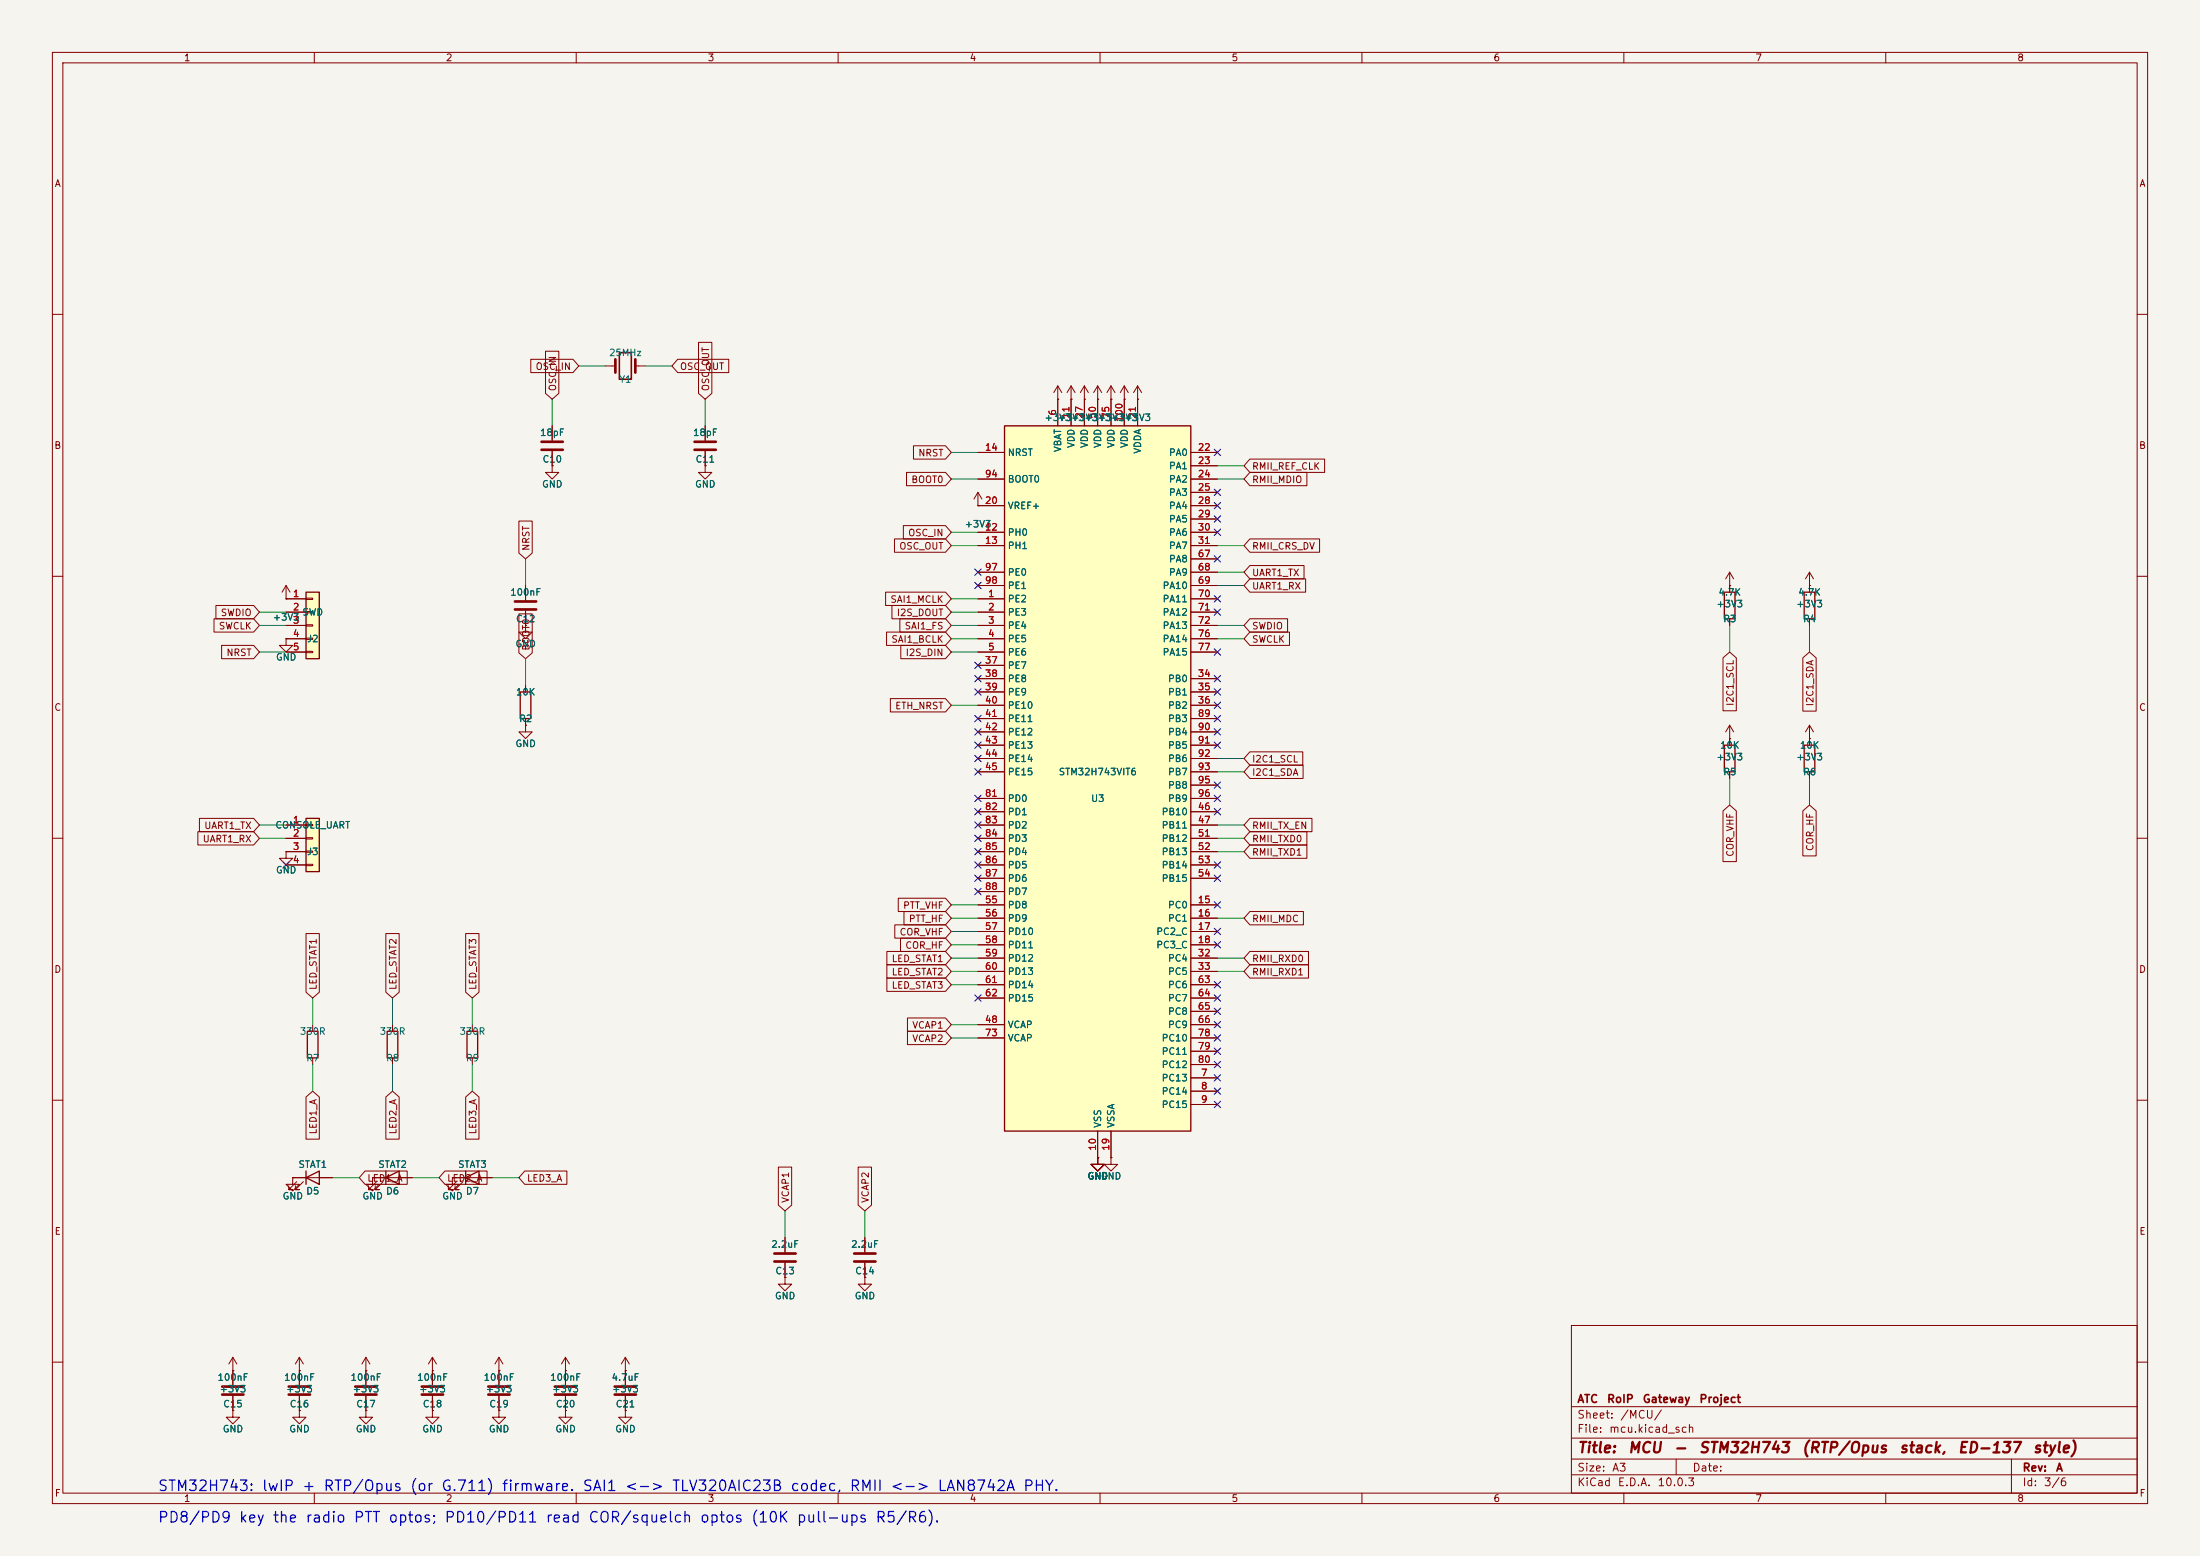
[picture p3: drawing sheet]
<svg xmlns="http://www.w3.org/2000/svg" width="420mm" height="297mm" viewBox="0 0 420 297" stroke-linecap="round" stroke-linejoin="round" font-family="sans-serif">
<path d="M0 0h420v297h-420z" fill="#f5f4ef" stroke="#f5f4ef" stroke-width=".19"/>
<g fill="none" stroke="#840000" stroke-width=".19">
<path d="M10 10h400v277h-400zM12 12h396v273h-396zM60 10v2M110 10v2M160 10v2M210 10v2M260 10v2M310 10v2M360 10v2M10 60h2M408 60h2M10 110h2"/>
<path d="M408 110h2M10 160h2M408 160h2M74.9 195.6v1.3M10 210h2M74.9 201.9v1.3M408 210h2M209.5 221v1.2h1.3l-1.3 1.3-1.2-1.3h1.2M209.5 221h.1M300 253h108v32h-108zM10 260h2M300 278.5h108"/>
<path d="M300 274.5h108M300 268.5h108M320 278.5v3M384 278.5v6.5M408 260h2M60 285v2M110 285v2M160 285v2M210 285v2M260 285v2M300 281.5h108M310 285v2"/>
<path d="M360 285v2"/>
</g>
<path d="M73.9 196.9h2v5h-2z" fill="none" stroke="#840000" stroke-width=".25"/>
<path d="M58.4 156.2h2.6v10.2h-2.6z" fill="#ffffc2"/>
<path d="M329.2 113h2v5.1h-2zM344.4 113h2.1v5.1h-2.1zM99.3 132.1h2v5.1h-2zM58.4 156.2h2.6v10.2h-2.6zM58.7 196.9h2v5h-2zM89.2 196.9h2v5h-2z" fill="none" stroke="#840000" stroke-width=".25"/>
<g fill="none" stroke="#840000" stroke-width=".19">
<path d="M207 76.2h.1M207 73.7l-.8 1.2M207 73.7l.8 1.2M207 73.7v2.5M209.5 76.2h.1M209.5 73.7l-.7 1.2M209.5 73.7l.8 1.2M209.5 73.7v2.5M212.1 76.2h.1M212.1 73.7l-.8 1.2M212.1 73.7l.8 1.2M212.1 73.7v2.5"/>
<path d="M217.2 76.2h.1M217.2 73.7l-.8 1.2M217.2 73.7l.7 1.2M217.2 73.7v2.5M186.7 96.5h.1M186.7 94l-.8 1.3M186.7 94l.8 1.3M186.7 94v2.5M330.2 111.8h.1M330.2 109.2v3.8M330.2 118.1v1.3M330.2 109.2l-.8 1.3"/>
<path d="M330.2 109.2l.8 1.3M345.4 111.8h.1M345.4 109.2v3.8M345.4 118.1v1.3M345.4 109.2l-.7 1.3M345.4 109.2l.8 1.3M100.3 130.8v1.3M100.3 137.2v1.2M54.6 157.5h3.8M58.4 157.4h1.3v.2h-1.3zM58.4 159.9h1.3v.2h-1.3zM54.6 162.6v1.2h1.3l-1.3 1.3-1.3-1.3h1.3"/>
<path d="M54.6 162.6h.1M54.6 160h3.8M54.6 162.6h3.8M54.6 165.1h3.8M58.4 162.4h1.3v.3h-1.3zM58.4 165h1.3v.2h-1.3zM59.7 195.6v1.3M90.2 195.6v1.3M59.7 201.9v1.3M90.2 201.9v1.3M212.1 221v1.2h1.3l-1.3 1.3-1.3-1.3h1.3M212.1 221h.1"/>
<path d="M69.8 259.1l-.7 1.2M69.8 259.1l.8 1.2M69.8 259.1v2.5M69.8 261.6h.1M107.9 269.2v1.3h1.3l-1.3 1.3-1.2-1.3h1.2M107.9 269.2h.1"/>
</g>
<path d="M191.8 81.3h35.5v134.6h-35.5z" fill="#ffffc2"/>
<path d="M191.8 81.3h35.5v134.6h-35.5zM329.2 142.2h2v5.1h-2z" fill="none" stroke="#840000" stroke-width=".25"/>
<g fill="none" stroke="#840000" stroke-width=".19">
<path d="M115.6 69.9h1.9M121.3 69.9h1.9M201.9 76.2h.1M201.9 73.7v7.6M201.9 73.7l-.7 1.2M201.9 73.7l.8 1.2M204.5 76.2h.1M204.5 73.7v7.6M204.5 73.7l-.8 1.2M204.5 73.7l.7 1.2M207 76.2v5.1M209.5 76.2v5.1"/>
<path d="M212.1 76.2v5.1M214.6 76.2h.1M214.6 73.7v7.6M214.6 73.7l-.7 1.2M214.6 73.7l.8 1.2M217.2 76.2v5.1M105.4 88.9v1.3h1.3l-1.3 1.2-1.3-1.2h1.3M105.4 88.9h.1M105.4 81.3v2.8M105.4 86.1v2.8M134.6 88.9v1.3h1.3l-1.3 1.2-1.3-1.2h1.3M134.6 88.9h.1"/>
<path d="M134.6 81.3v2.8M134.6 86.1v2.8M186.7 86.4h5.1M186.7 96.5h5.1M186.7 91.4h5.1M227.3 86.4h5.1M227.3 96.5h5.1M227.3 88.9h5.1M227.3 91.4h5.1M227.3 94h5.1M227.3 99.1h5.1M54.6 114.3h.1"/>
<path d="M54.6 111.8l-.8 1.2M54.6 111.8l.8 1.2M54.6 111.8v2.5M100.3 119.4v1.3h1.3l-1.3 1.2-1.2-1.2h1.2M100.3 119.4h.1M100.3 111.8v2.8M100.3 116.6v2.8M186.7 114.3h5.1M186.7 116.8h5.1M186.7 119.4h5.1M186.7 101.6h5.1M186.7 104.1h5.1"/>
<path d="M186.7 109.2h5.1M186.7 111.8h5.1M227.3 114.3h5.1M227.3 116.8h5.1M227.3 119.4h5.1M227.3 101.6h5.1M227.3 104.1h5.1M227.3 106.7h5.1M227.3 109.2h5.1M227.3 111.8h5.1M54.6 121.9v1.3h1.3l-1.3 1.3-1.3-1.3h1.3M54.6 121.9h.1"/>
<path d="M100.3 138.4v1.3h1.3l-1.3 1.3-1.2-1.3h1.2M100.3 138.4h.1M186.7 121.9h5.1M186.7 124.5h5.1M186.7 129.5h5.1M186.7 132.1h5.1M186.7 134.6h5.1M186.7 127h5.1M186.7 137.2h5.1M186.7 139.7h5.1M227.3 121.9h5.1M227.3 124.5h5.1"/>
<path d="M227.3 129.5h5.1M227.3 132.1h5.1M227.3 134.6h5.1M227.3 137.2h5.1M227.3 139.7h5.1M330.2 138.4l-.8 1.3M330.2 138.4l.8 1.3M330.2 138.4v3.8M186.7 142.2h5.1M186.7 144.8h5.1M186.7 147.3h5.1M186.7 154.9h5.1"/>
<path d="M186.7 157.5h5.1M186.7 152.4h5.1M227.3 142.2h5.1M227.3 144.8h5.1M227.3 147.3h5.1M227.3 154.9h5.1M227.3 157.5h5.1M227.3 152.4h5.1M227.3 149.9h5.1M330.2 141h.1M330.2 147.3v1.3M186.7 172.7h5.1"/>
<path d="M186.7 175.3h5.1M186.7 177.8h5.1M186.7 160h5.1M186.7 162.6h5.1M186.7 165.1h5.1M186.7 167.6h5.1M186.7 170.2h5.1M227.3 172.7h5.1M227.3 175.3h5.1M227.3 177.8h5.1M227.3 160h5.1M227.3 162.6h5.1"/>
<path d="M227.3 165.1h5.1M227.3 167.6h5.1M186.7 180.3h5.1M186.7 182.9h5.1M186.7 185.4h5.1M186.7 195.6h5.1M186.7 188h5.1M186.7 190.5h5.1M186.7 198.1h5.1M227.3 180.3h5.1M227.3 182.9h5.1M227.3 185.4h5.1"/>
<path d="M227.3 195.6h5.1M227.3 188h5.1M227.3 190.5h5.1M227.3 193h5.1M227.3 198.1h5.1M209.5 215.9v5.1M212.1 215.9v5.1M227.3 205.7h5.1M227.3 208.3h5.1M227.3 210.8h5.1M227.3 200.7h5.1M227.3 203.2h5.1"/>
</g>
<path d="M117.5 68.6v2.5M121.3 68.6v2.5M103.4 84.3h4M103.4 85.9h4M132.6 84.3h4.1M132.6 85.9h4.1M98.3 114.8h4.1M98.3 116.3h4.1" fill="none" stroke="#840000" stroke-width=".51"/>
<path d="M118.2 67.3h2.3v5.1h-2.3z" fill="none" stroke="#840000" stroke-width=".3"/>
<path d="M58.4 113h2.6v12.7h-2.6z" fill="#ffffc2"/>
<path d="M58.4 113h2.6v12.7h-2.6zM344.4 142.2h2.1v5.1h-2.1zM58.4 224.8l2.6-1.3v2.6zM58.4 223.5v2.6M73.7 224.8l2.5-1.3v2.6zM73.7 223.5v2.6M88.9 224.8l2.5-1.3v2.6zM88.9 223.5v2.6" fill="none" stroke="#840000" stroke-width=".25"/>
<g fill="none" stroke="#840000" stroke-width=".19">
<path d="M101.3 68.6h8.1l1.1 1.3-1.1 1.2h-8.1zM104.1 67h2.6v8.1l-1.3 1.1-1.3-1.1zM129.4 68.6h9.7v2.5h-9.7l-1.1-1.2zM133.3 65.3h2.6v9.8l-1.3 1.1-1.3-1.1zM201.9 76.2h.1M201.9 76.2v5.1M204.5 76.2h.1M204.5 76.2v5.1M207 76.2h.1M207 76.2v5.1M209.5 76.2h.1M209.5 76.2v5.1"/>
<path d="M212.1 76.2h.1M212.1 76.2v5.1M214.6 76.2h.1M214.6 76.2v5.1M217.2 76.2h.1M217.2 76.2v5.1M99.1 99.5h2.5v6.1l-1.3 1.1-1.2-1.1zM105.4 88.9h.1M105.4 81.3v2.8M105.4 86.1v2.8M134.6 88.9h.1M134.6 81.3v2.8"/>
<path d="M134.6 86.1v2.8M173.1 90.2h7.4l1.1 1.2-1.1 1.3h-7.4zM174.4 85.1h6.1l1.1 1.3-1.1 1.2h-6.1zM186.7 96.5h.1M186.7 86.4h5.1M186.7 96.5h5.1M186.7 91.4h5.1M227.3 86.4h5.1M227.3 96.5h5.1M227.3 88.9h5.1M227.3 91.4h5.1M227.3 94h5.1"/>
<path d="M227.3 99.1h5.1M238.6 87.6h14.3v2.6h-14.3l-1.1-1.3zM238.6 90.2h10.9v2.5h-10.9l-1.1-1.3zM40.9 118.1h7.5l1.1 1.3-1.1 1.3h-7.5zM41.2 115.6h7.2l1.1 1.2-1.1 1.3h-7.2zM54.6 114.3h.1M54.6 114.3h3.8M54.6 116.8h3.8M54.6 119.4h3.8M58.4 114.2h1.3v.2h-1.3zM58.4 116.7h1.3v.3h-1.3zM58.4 119.3h1.3v.2h-1.3z"/>
<path d="M99.1 117.2h2.5v7.4l-1.3 1.1-1.2-1.1zM100.3 119.4h.1M100.3 111.8v2.8M100.3 116.6v2.8M169.1 113h11.4l1.1 1.3-1.1 1.3h-11.4zM170.3 115.6h10.2l1.1 1.2-1.1 1.3h-10.2zM170.8 102.9h9.7l1.1 1.2-1.1 1.3h-9.7zM171.8 118.1h8.7l1.1 1.3-1.1 1.3h-8.7zM172.5 100.3h8l1.1 1.3-1.1 1.3h-8zM186.7 114.3h5.1M186.7 116.8h5.1M186.7 119.4h5.1"/>
<path d="M186.7 101.6h5.1M186.7 104.1h5.1M186.7 109.2h5.1M186.7 111.8h5.1M227.3 114.3h5.1M227.3 116.8h5.1M227.3 119.4h5.1M227.3 101.6h5.1M227.3 104.1h5.1M227.3 106.7h5.1M227.3 109.2h5.1M227.3 111.8h5.1"/>
<path d="M238.6 102.9h13.3v2.5h-13.3l-1.1-1.3zM238.6 107.9h10.3v2.6h-10.3l-1.1-1.3zM238.6 110.5h10.6v2.5h-10.6l-1.1-1.2zM238.6 118.1h7.2v2.6h-7.2l-1.1-1.3zM330.2 111.8h.1M330.2 111.8v1.2M330.2 118.1v1.3M345.4 111.8h.1M345.4 111.8v1.2M345.4 118.1v1.3M42.3 123.2h6.1l1.1 1.3-1.1 1.2h-6.1zM54.6 121.9h.1"/>
<path d="M54.6 121.9h3.8M54.6 124.5h3.8M58.4 121.8h1.3v.2h-1.3zM58.4 124.3h1.3v.3h-1.3zM100.3 138.4h.1M100.3 130.8v1.3M100.3 137.2v1.2M169.2 120.6h11.3l1.1 1.3-1.1 1.3h-11.3zM170 133.3h10.5l1.1 1.3-1.1 1.3h-10.5zM172 123.2h8.5l1.1 1.3-1.1 1.2h-8.5zM186.7 121.9h5.1M186.7 124.5h5.1"/>
<path d="M186.7 129.5h5.1M186.7 132.1h5.1M186.7 134.6h5.1M186.7 127h5.1M186.7 137.2h5.1M186.7 139.7h5.1M227.3 121.9h5.1M227.3 124.5h5.1M227.3 129.5h5.1M227.3 132.1h5.1M227.3 134.6h5.1M227.3 137.2h5.1"/>
<path d="M227.3 139.7h5.1M238.6 120.6h7.6v2.6h-7.6l-1.1-1.3zM328.9 125.6l1.3-1.1 1.3 1.1v10.1h-2.6zM344.2 125.6l1.2-1.1 1.3 1.1v10.1h-2.5zM345.4 138.4l-.7 1.3M345.4 138.4l.8 1.3M345.4 138.4v3.8M37.8 158.7h10.6l1.1 1.3-1.1 1.3h-10.6zM38.1 156.2h10.3l1.1 1.3-1.1 1.3h-10.3zM54.6 157.5h3.8M186.7 142.2h5.1M186.7 144.8h5.1"/>
<path d="M186.7 147.3h5.1M186.7 154.9h5.1M186.7 157.5h5.1M186.7 152.4h5.1M227.3 142.2h5.1M227.3 144.8h5.1M227.3 147.3h5.1M227.3 154.9h5.1M227.3 157.5h5.1M227.3 152.4h5.1M227.3 149.9h5.1M238.6 143.5h10.1v2.6h-10.1l-1.1-1.3z"/>
<path d="M238.6 158.7h10.9v2.6h-10.9l-1.1-1.3zM238.6 156.2h11.9v2.6h-11.9l-1.1-1.3zM238.6 146h10.2v2.6h-10.2l-1.1-1.3zM328.9 154.8l1.3-1.1 1.3 1.1v9.7h-2.6zM330.2 141h.1M330.2 141v1.2M330.2 147.3v1.3M344.2 154.8l1.2-1.1 1.3 1.1v8.6h-2.5zM345.4 141h.1M345.4 147.3v1.3M54.6 162.6h.1M54.6 160h3.8"/>
<path d="M54.6 162.6h3.8M54.6 165.1h3.8M58.4 178.2h2.6v11.2l-1.3 1.1-1.3-1.1zM73.7 178.2h2.5v11.2l-1.3 1.1-1.2-1.1zM88.9 178.2h2.5v11.2l-1.2 1.1-1.3-1.1zM170.8 176.5h9.7l1.1 1.3-1.1 1.3h-9.7zM171.5 171.4h9l1.1 1.3-1.1 1.3h-9zM171.9 179.1h8.6l1.1 1.2-1.1 1.3h-8.6zM172.6 174h7.9l1.1 1.3-1.1 1.2h-7.9zM186.7 172.7h5.1M186.7 175.3h5.1M186.7 177.8h5.1"/>
<path d="M186.7 160h5.1M186.7 162.6h5.1M186.7 165.1h5.1M186.7 167.6h5.1M186.7 170.2h5.1M227.3 172.7h5.1M227.3 175.3h5.1M227.3 177.8h5.1M227.3 160h5.1M227.3 162.6h5.1M227.3 165.1h5.1M227.3 167.6h5.1"/>
<path d="M238.6 161.3h10.9v2.5h-10.9l-1.1-1.2zM238.6 174h10.2v2.5h-10.2l-1.1-1.2zM169.3 184.1h11.2l1.1 1.3-1.1 1.3h-11.2zM169.3 186.7h11.2l1.1 1.3-1.1 1.2h-11.2zM169.3 181.6h11.2l1.1 1.3-1.1 1.3h-11.2zM173.2 194.3h7.3l1.1 1.3-1.1 1.3h-7.3zM173.2 196.8h7.3l1.1 1.3-1.1 1.3h-7.3zM186.7 180.3h5.1M186.7 182.9h5.1M186.7 185.4h5.1M186.7 195.6h5.1M186.7 188h5.1"/>
<path d="M186.7 190.5h5.1M186.7 198.1h5.1M227.3 180.3h5.1M227.3 182.9h5.1M227.3 185.4h5.1M227.3 195.6h5.1M227.3 188h5.1M227.3 190.5h5.1M227.3 193h5.1M227.3 198.1h5.1M238.6 184.1h11.2v2.6h-11.2l-1.1-1.3zM238.6 181.6h11.2v2.6h-11.2l-1.1-1.3z"/>
<path d="M58.4 209.4l1.3-1.1 1.3 1.1v8h-2.6zM73.7 209.4l1.2-1.1 1.3 1.1v8h-2.5zM88.9 209.4l1.3-1.1 1.2 1.1v8h-2.5zM209.5 215.9v5.1M212.1 215.9v5.1M227.3 205.7h5.1M227.3 208.3h5.1M227.3 210.8h5.1M227.3 200.7h5.1M227.3 203.2h5.1M55.9 224.8v1.3h1.2l-1.2 1.2-1.3-1.2h1.3M55.9 224.8h.1"/>
<path d="M55.9 224.8h7.6M56.6 225.6l-1.5 1.5h.8h-.8v-.8M57.9 225.6l-1.5 1.5h.7h-.7v-.8M69.7 223.5h8v2.6h-8l-1.1-1.3zM71.1 224.8v1.3h1.3l-1.3 1.2-1.3-1.2h1.3M71.1 224.8h.1M71.1 224.8h7.6M71.9 225.6l-1.5 1.5h.7h-.7v-.8M73.2 225.6l-1.6 1.5h.8h-.8v-.8M84.9 223.5h8.1v2.6h-8.1l-1.1-1.3zM86.4 224.8v1.3h1.2l-1.2 1.2-1.3-1.2h1.3M86.4 224.8h.1"/>
<path d="M86.4 224.8h7.6M87.1 225.6l-1.5 1.5h.8h-.8v-.8M88.4 225.6l-1.5 1.5h.7h-.7v-.8M100.2 223.5h8v2.6h-8l-1.1-1.3zM148.6 222.8h2.5v7.2l-1.2 1.1-1.3-1.1zM149.9 236.2v2.8M163.8 222.8h2.6v7.2l-1.3 1.1-1.3-1.1zM165.1 236.2v2.8M209.5 221v1.2h1.3l-1.3 1.3-1.2-1.3h1.2M209.5 221h.1M212.1 221h.1M44.4 259.1v5.3"/>
<path d="M44.4 259.1l-.7 1.2M44.4 259.1l.8 1.2M57.1 259.1v5.3M57.1 259.1l-.7 1.2M57.1 259.1l.8 1.2M82.5 259.1l-.7 1.2M82.5 259.1l.8 1.2M82.5 259.1v5.3M95.2 259.1l-.7 1.2M95.2 259.1l.8 1.2M95.2 259.1v5.3M107.9 259.1v5.3"/>
<path d="M107.9 259.1l-.7 1.2M107.9 259.1l.8 1.2M119.4 259.1l-.8 1.2M119.4 259.1l.7 1.2M119.4 259.1v5.3M149.9 243.8v1.3h1.2l-1.2 1.3-1.3-1.3h1.3M149.9 243.8h.1M149.9 241v2.8M165.1 243.8v1.3h1.3l-1.3 1.3-1.3-1.3h1.3M165.1 243.8h.1M165.1 241v2.8M44.4 269.2v1.3h1.3l-1.3 1.3-1.2-1.3h1.2"/>
<path d="M44.4 269.2h.1M44.4 261.6h.1M44.4 266.4v2.8M57.1 269.2v1.3h1.3l-1.3 1.3-1.2-1.3h1.2M57.1 269.2h.1M57.1 261.6h.1M57.1 266.4v2.8M69.8 269.2v1.3h1.3l-1.3 1.3-1.2-1.3h1.2M69.8 269.2h.1M69.8 261.6h.1M69.8 261.6v2.8M69.8 266.4v2.8"/>
<path d="M82.5 269.2v1.3h1.3l-1.3 1.3-1.2-1.3h1.2M82.5 269.2h.1M82.5 261.6h.1M82.5 266.4v2.8M95.2 269.2v1.3h1.3l-1.3 1.3-1.2-1.3h1.2M95.2 269.2h.1M95.2 261.6h.1M95.2 266.4v2.8M107.9 261.6h.1M107.9 269.2h.1M107.9 266.4v2.8M119.4 269.2v1.3h1.2l-1.2 1.3-1.3-1.3h1.3"/>
<path d="M119.4 269.2h.1M119.4 261.6h.1M119.4 266.4v2.8"/>
</g>
<g fill="none" stroke="#840000" stroke-width=".51">
<path d="M147.8 239.3h4.1M163.1 239.3h4M147.8 240.8h4.1M163.1 240.8h4M42.4 264.7h4.1M42.4 266.2h4.1M55.1 264.7h4.1M55.1 266.2h4.1M67.8 264.7h4.1M67.8 266.2h4.1M80.5 264.7h4.1M80.5 266.2h4.1"/>
<path d="M93.2 264.7h4.1M93.2 266.2h4.1M105.9 264.7h4.1M105.9 266.2h4.1M117.3 264.7h4.1M117.3 266.2h4.1"/>
</g>
<g fill="none" stroke="#009600" stroke-width=".19">
<path d="M105.4 76.2v5.1M110.5 69.9h5.1M123.2 69.9h5.1M134.6 76.2v5.1M181.6 91.4h5.1M181.6 86.4h5.1M232.4 91.4h5.1M232.4 88.9h5.1M49.5 116.8h5.1M49.5 119.4h5.1M100.3 106.7v5.1M181.6 101.6h5.1"/>
<path d="M181.6 104.1h5.1M181.6 116.8h5.1M181.6 119.4h5.1M181.6 114.3h5.1M232.4 104.1h5.1M232.4 119.4h5.1M232.4 109.2h5.1M232.4 111.8h5.1M330.2 119.4v5.1M345.4 119.4v5.1M49.5 124.5h5.1M100.3 125.7v5.1"/>
<path d="M181.6 121.9h5.1M181.6 124.5h5.1M181.6 134.6h5.1M232.4 121.9h5.1M49.5 157.5h5.1M232.4 157.5h5.1M232.4 144.8h5.1M232.4 147.3h5.1M330.2 148.6v5.1M345.4 148.6v5.1M49.5 160h5.1M181.6 172.7h5.1"/>
<path d="M181.6 175.3h5.1M181.6 177.8h5.1M232.4 160h5.1M232.4 175.3h5.1M232.4 162.6h5.1M59.7 190.5v5.1M74.9 190.5v5.1M90.2 190.5v5.1M181.6 180.3h5.1M181.6 182.9h5.1M181.6 195.6h5.1M181.6 185.4h5.1"/>
<path d="M181.6 188h5.1M181.6 198.1h5.1M232.4 182.9h5.1M232.4 185.4h5.1M59.7 203.2v5.1M74.9 203.2v5.1M90.2 203.2v5.1M63.5 224.8h5.1M78.7 224.8h5.1M94 224.8h5.1M149.9 231.1v5.1M165.1 231.1v5.1"/>
</g>
<g fill="none" stroke="#000084" stroke-width=".19">
<path d="M231.8 93.4l1.2 1.2M231.8 85.8l1.2 1.2M231.8 98.5l1.2 1.2M231.8 95.9l1.2 1.2M233 93.4l-1.2 1.2M233 85.8l-1.2 1.2M233 98.5l-1.2 1.2M233 95.9l-1.2 1.2M186.1 111.2l1.2 1.2M186.1 108.6l1.2 1.2M187.3 111.2l-1.2 1.2M187.3 108.6l-1.2 1.2"/>
<path d="M231.8 116.2l1.2 1.2M231.8 113.7l1.2 1.2M231.8 106.1l1.2 1.2M231.8 101l1.2 1.2M233 113.7l-1.2 1.2M233 116.2l-1.2 1.2M233 106.1l-1.2 1.2M233 101l-1.2 1.2M186.1 139.1l1.2 1.2M186.1 136.6l1.2 1.2M186.1 131.5l1.2 1.2M186.1 128.9l1.2 1.2"/>
<path d="M186.1 126.4l1.2 1.2M187.3 139.1l-1.2 1.2M187.3 131.5l-1.2 1.2M187.3 136.6l-1.2 1.2M187.3 128.9l-1.2 1.2M187.3 126.4l-1.2 1.2M231.8 134l1.2 1.2M231.8 131.5l1.2 1.2M231.8 128.9l1.2 1.2M231.8 139.1l1.2 1.2M231.8 136.6l1.2 1.2M231.8 123.9l1.2 1.2"/>
<path d="M233 134l-1.2 1.2M233 131.5l-1.2 1.2M233 128.9l-1.2 1.2M233 139.1l-1.2 1.2M233 136.6l-1.2 1.2M233 123.9l-1.2 1.2M186.1 159.4l1.2 1.2M186.1 151.8l1.2 1.2M186.1 154.3l1.2 1.2M186.1 156.9l1.2 1.2M186.1 146.7l1.2 1.2M186.1 144.2l1.2 1.2"/>
<path d="M186.1 141.6l1.2 1.2M187.3 159.4l-1.2 1.2M187.3 151.8l-1.2 1.2M187.3 154.3l-1.2 1.2M187.3 156.9l-1.2 1.2M187.3 146.7l-1.2 1.2M187.3 144.2l-1.2 1.2M187.3 141.6l-1.2 1.2M231.8 151.8l1.2 1.2M231.8 141.6l1.2 1.2M231.8 149.3l1.2 1.2M231.8 154.3l1.2 1.2"/>
<path d="M233 151.8l-1.2 1.2M233 141.6l-1.2 1.2M233 149.3l-1.2 1.2M233 154.3l-1.2 1.2M54 164.5l1.2 1.2M55.2 164.5l-1.2 1.2M186.1 162l1.2 1.2M186.1 164.5l1.2 1.2M186.1 167l1.2 1.2M186.1 169.6l1.2 1.2M187.3 162l-1.2 1.2M187.3 164.5l-1.2 1.2"/>
<path d="M187.3 167l-1.2 1.2M187.3 169.6l-1.2 1.2M231.8 172.1l1.2 1.2M231.8 164.5l1.2 1.2M231.8 167l1.2 1.2M231.8 177.2l1.2 1.2M231.8 179.7l1.2 1.2M233 172.1l-1.2 1.2M233 164.5l-1.2 1.2M233 167l-1.2 1.2M233 177.2l-1.2 1.2M233 179.7l-1.2 1.2"/>
<path d="M186.1 189.9l1.2 1.2M187.3 189.9l-1.2 1.2M231.8 197.5l1.2 1.2M231.8 187.4l1.2 1.2M231.8 189.9l1.2 1.2M231.8 192.4l1.2 1.2M231.8 195l1.2 1.2M233 197.5l-1.2 1.2M233 187.4l-1.2 1.2M233 189.9l-1.2 1.2M233 192.4l-1.2 1.2M233 195l-1.2 1.2"/>
<path d="M231.8 207.7l1.2 1.2M231.8 200.1l1.2 1.2M231.8 202.6l1.2 1.2M231.8 205.1l1.2 1.2M231.8 210.2l1.2 1.2M233 207.7l-1.2 1.2M233 200.1l-1.2 1.2M233 202.6l-1.2 1.2M233 205.1l-1.2 1.2M233 210.2l-1.2 1.2"/>
</g>
<g font-size="2" fill="#840000">
<text x="301" y="277.8">Title:</text>
<text x="310.7" y="277.8">MCU</text>
<text x="319.4" y="277.8">-</text>
<text x="324.2" y="277.8">STM32H743</text>
<text x="343.8" y="277.8">(RTP/Opus</text>
<text x="362.4" y="277.8">stack,</text>
<text x="373.6" y="277.8">ED-137</text>
<text x="387.9" y="277.8">style)</text>
</g>
<g font-size="2" fill="#0000c2">
<text x="30" y="285.1">STM32H743: lwIP +</text>
<text x="61.6" y="285.1">RTP/Opus (or G.711) firmware.</text>
<text x="111.1" y="285.1">SAI1 &lt;-&gt; TLV320AIC23B codec, RMII &lt;-&gt; LAN8742A PHY.</text>
<text x="30" y="291.1">PD8/PD9 key the radio PTT optos; PD10/PD11 read COR/squelch optos (10K pull-ups R5/R6).</text>
</g>
<g font-size="1.5" fill="#840000">
<text x="301" y="268.1">ATC</text>
<text x="306.7" y="268.1">RoIP</text>
<text x="313.5" y="268.1">Gateway</text>
<text x="324.3" y="268.1">Project</text>
<text x="301" y="273.8">File:</text>
<text x="301" y="271.1">Sheet:</text>
<text x="307.1" y="273.8">mcu.kicad_sch</text>
<text x="309.2" y="271.1">/MCU/</text>
<text x="301" y="281.2">Size:</text>
<text x="307.6" y="281.2">A3</text>
<text x="323" y="281.2">Date:</text>
<text x="386" y="281.2">Rev:</text>
<text x="392.4" y="281.2">A</text>
<text x="301" y="284">KiCad</text>
<text x="308.7" y="284">E.D.A.</text>
<text x="316.3" y="284">10.0.3</text>
<text x="386" y="284">Id:</text>
<text x="390.1" y="284">3/6</text>
</g>
<g font-size="1.3" fill="#840000">
<text x="35" y="12">1</text>
<text x="85" y="12">2</text>
<text x="135" y="12">3</text>
<text x="185" y="12">4</text>
<text x="235" y="12">5</text>
<text x="285" y="12">6</text>
<text x="335" y="12">7</text>
<text x="385" y="12">8</text>
<text x="10.3" y="36">A</text>
<text x="408.3" y="36">A</text>
<text x="102.1" y="70.9">OSC_IN</text>
<text x="129.7" y="70.9">OSC_OUT</text>
<text x="106.5" y="74.8" transform="rotate(-90 106.5 74.8)">OSC_IN</text>
<text x="135.7" y="74.8" transform="rotate(-90 135.7 74.8)">OSC_OUT</text>
<text x="10.3" y="86">B</text>
<text x="175.2" y="87.4">NRST</text>
<text x="238.9" y="90">RMII_REF_CLK</text>
<text x="408.2" y="86">B</text>
<text x="173.9" y="92.5">BOOT0</text>
<text x="238.9" y="92.5">RMII_MDIO</text>
<text x="101.4" y="105.3" transform="rotate(-90 101.4 105.3)">NRST</text>
<text x="171.6" y="105.2">OSC_OUT</text>
<text x="173.3" y="102.7">OSC_IN</text>
<text x="238.9" y="105.2">RMII_CRS_DV</text>
<text x="238.9" y="110.3">UART1_TX</text>
<text x="238.9" y="112.8">UART1_RX</text>
<text x="42" y="117.9">SWDIO</text>
<text x="169.9" y="115.4">SAI1_MCLK</text>
<text x="171.1" y="117.9">I2S_DOUT</text>
<text x="41.7" y="120.4">SWCLK</text>
<text x="43.1" y="125.5">NRST</text>
<text x="101.4" y="124.3" transform="rotate(-90 101.4 124.3)">BOOT0</text>
<text x="170.1" y="123">SAI1_BCLK</text>
<text x="172.6" y="120.4">SAI1_FS</text>
<text x="172.8" y="125.5">I2S_DIN</text>
<text x="238.9" y="120.4">SWDIO</text>
<text x="238.9" y="123">SWCLK</text>
<text x="10.3" y="136">C</text>
<text x="170.8" y="135.7">ETH_NRST</text>
<text x="331.3" y="134.9" transform="rotate(-90 331.3 134.9)">I2C1_SCL</text>
<text x="346.5" y="134.9" transform="rotate(-90 346.5 134.9)">I2C1_SDA</text>
<text x="408.2" y="136">C</text>
<text x="238.9" y="145.8">I2C1_SCL</text>
<text x="238.9" y="148.4">I2C1_SDA</text>
<text x="38.6" y="161.1">UART1_RX</text>
<text x="38.9" y="158.5">UART1_TX</text>
<text x="238.9" y="161.1">RMII_TXD0</text>
<text x="238.9" y="158.5">RMII_TX_EN</text>
<text x="238.9" y="163.6">RMII_TXD1</text>
<text x="331.3" y="163.6" transform="rotate(-90 331.3 163.6)">COR_VHF</text>
<text x="346.5" y="162.6" transform="rotate(-90 346.5 162.6)">COR_HF</text>
<text x="172.3" y="173.8">PTT_VHF</text>
<text x="171.6" y="178.9">COR_VHF</text>
<text x="173.4" y="176.3">PTT_HF</text>
<text x="238.9" y="176.3">RMII_MDC</text>
<text x="10.3" y="186">D</text>
<text x="170.1" y="183.9">LED_STAT1</text>
<text x="172.7" y="181.4">COR_HF</text>
<text x="238.9" y="183.9">RMII_RXD0</text>
<text x="408.2" y="186">D</text>
<text x="60.8" y="189.1" transform="rotate(-90 60.8 189.1)">LED_STAT1</text>
<text x="76" y="189.1" transform="rotate(-90 76 189.1)">LED_STAT2</text>
<text x="91.2" y="189.1" transform="rotate(-90 91.2 189.1)">LED_STAT3</text>
<text x="170.1" y="186.5">LED_STAT2</text>
<text x="170.1" y="189">LED_STAT3</text>
<text x="238.9" y="186.5">RMII_RXD1</text>
<text x="174.1" y="196.6">VCAP1</text>
<text x="174.1" y="199.2">VCAP2</text>
<text x="60.8" y="216.6" transform="rotate(-90 60.8 216.6)">LED1_A</text>
<text x="76" y="216.6" transform="rotate(-90 76 216.6)">LED2_A</text>
<text x="91.2" y="216.6" transform="rotate(-90 91.2 216.6)">LED3_A</text>
<text x="70" y="225.9">LED1_A</text>
<text x="85.2" y="225.9">LED2_A</text>
<text x="100.5" y="225.9">LED3_A</text>
<text x="150.9" y="229.7" transform="rotate(-90 150.9 229.7)">VCAP1</text>
<text x="166.2" y="229.7" transform="rotate(-90 166.2 229.7)">VCAP2</text>
<text x="10.3" y="236">E</text>
<text x="408.3" y="236">E</text>
<text x="10.3" y="286">F</text>
<text x="35" y="287">1</text>
<text x="85" y="287">2</text>
<text x="135" y="287">3</text>
<text x="185" y="287">4</text>
<text x="235" y="287">5</text>
<text x="285" y="287">6</text>
<text x="335" y="287">7</text>
<text x="385" y="287">8</text>
<text x="408.3" y="286">F</text>
</g>
<g font-size="1.3" fill="#006464">
<text x="116.2" y="68.3">25MHz</text>
<text x="118.1" y="73.4">Y1</text>
<text x="103" y="83.5">18pF</text>
<text x="132.2" y="83.5">18pF</text>
<text x="199.3" y="80.7">+3V3+3V3</text>
<text x="212" y="80.7">+3V3</text>
<text x="214.5" y="80.7">+3V3</text>
<text x="103.5" y="88.6">C10</text>
<text x="132.7" y="88.6">C11</text>
<text x="192.3" y="87.3">NRST</text>
<text x="202.9" y="86.4" transform="rotate(-90 202.9 86.4)">VBAT</text>
<text x="205.4" y="85.6" transform="rotate(-90 205.4 85.6)">VDD</text>
<text x="208" y="85.6" transform="rotate(-90 208 85.6)">VDD</text>
<text x="210.5" y="85.6" transform="rotate(-90 210.5 85.6)">VDD</text>
<text x="213.1" y="85.6" transform="rotate(-90 213.1 85.6)">VDD</text>
<text x="215.6" y="85.6" transform="rotate(-90 215.6 85.6)">VDD</text>
<text x="218.1" y="86.7" transform="rotate(-90 218.1 86.7)">VDDA</text>
<text x="223.1" y="87.3">PA0</text>
<text x="223.1" y="89.9">PA1</text>
<text x="103.4" y="93.4">GND</text>
<text x="132.6" y="93.4">GND</text>
<text x="192.3" y="92.4">BOOT0</text>
<text x="223.1" y="92.4">PA2</text>
<text x="223.1" y="95">PA3</text>
<text x="184" y="101">+3V3</text>
<text x="192.3" y="97.5">VREF+</text>
<text x="223.1" y="97.5">PA4</text>
<text x="223.1" y="100">PA5</text>
<text x="192.3" y="102.6">PH0</text>
<text x="192.3" y="105.1">PH1</text>
<text x="223.1" y="102.6">PA6</text>
<text x="223.1" y="105.1">PA7</text>
<text x="223.1" y="107.7">PA8</text>
<text x="192.3" y="110.2">PE0</text>
<text x="192.3" y="112.7">PE1</text>
<text x="221.8" y="112.7">PA10</text>
<text x="223.1" y="110.2">PA9</text>
<text x="52" y="118.8">+3V3</text>
<text x="57.6" y="117.8">SWD</text>
<text x="97.3" y="114">100nF</text>
<text x="98.4" y="119.1">C12</text>
<text x="192.3" y="115.3">PE2</text>
<text x="192.3" y="117.8">PE3</text>
<text x="221.8" y="115.3">PA11</text>
<text x="221.8" y="117.8">PA12</text>
<text x="327.6" y="116.2">+3V3</text>
<text x="328" y="114">4.7K</text>
<text x="328.9" y="119.1">R3</text>
<text x="342.8" y="116.2">+3V3</text>
<text x="343.2" y="114">4.7K</text>
<text x="344.1" y="119.1">R4</text>
<text x="58.5" y="122.9">J2</text>
<text x="98.3" y="123.9">GND</text>
<text x="192.3" y="120.4">PE4</text>
<text x="192.3" y="122.9">PE5</text>
<text x="192.3" y="125.4">PE6</text>
<text x="221.8" y="120.4">PA13</text>
<text x="221.8" y="122.9">PA14</text>
<text x="221.8" y="125.4">PA15</text>
<text x="52.6" y="126.4">GND</text>
<text x="192.3" y="128">PE7</text>
<text x="192.3" y="130.5">PE8</text>
<text x="222.9" y="130.5">PB0</text>
<text x="98.4" y="133.1">10K</text>
<text x="192.3" y="133.1">PE9</text>
<text x="192.3" y="135.6">PE10</text>
<text x="222.9" y="133.1">PB1</text>
<text x="222.9" y="135.6">PB2</text>
<text x="98.3" y="142.9">GND</text>
<text x="99" y="138.1">R2</text>
<text x="192.3" y="138.1">PE11</text>
<text x="192.3" y="140.7">PE12</text>
<text x="192.3" y="143.2">PE13</text>
<text x="222.9" y="138.1">PB3</text>
<text x="222.9" y="140.7">PB4</text>
<text x="222.9" y="143.2">PB5</text>
<text x="328.3" y="143.2">10K</text>
<text x="343.5" y="143.2">10K</text>
<text x="192.3" y="145.8">PE14</text>
<text x="192.3" y="148.3">PE15</text>
<text x="202" y="148.3">STM32H743VIT6</text>
<text x="222.9" y="145.8">PB6</text>
<text x="222.9" y="148.3">PB7</text>
<text x="327.6" y="145.4">+3V3</text>
<text x="328.9" y="148.3">R5</text>
<text x="342.8" y="145.4">+3V3</text>
<text x="344.1" y="148.3">R6</text>
<text x="192.3" y="153.4">PD0</text>
<text x="192.3" y="155.9">PD1</text>
<text x="208.2" y="153.4">U3</text>
<text x="221.7" y="155.9">PB10</text>
<text x="222.9" y="150.8">PB8</text>
<text x="222.9" y="153.4">PB9</text>
<text x="52.5" y="158.5">CONSOLE_UART</text>
<text x="192.3" y="158.5">PD2</text>
<text x="192.3" y="161">PD3</text>
<text x="221.7" y="158.5">PB11</text>
<text x="221.7" y="161">PB12</text>
<text x="52.6" y="167">GND</text>
<text x="58.5" y="163.5">J3</text>
<text x="192.3" y="163.5">PD4</text>
<text x="192.3" y="166.1">PD5</text>
<text x="221.7" y="163.5">PB13</text>
<text x="221.7" y="166.1">PB14</text>
<text x="192.3" y="173.7">PD8</text>
<text x="192.3" y="168.6">PD6</text>
<text x="192.3" y="171.2">PD7</text>
<text x="221.7" y="168.6">PB15</text>
<text x="222.9" y="173.7">PC0</text>
<text x="192.3" y="176.2">PD9</text>
<text x="192.3" y="178.8">PD10</text>
<text x="220.6" y="178.8">PC2_C</text>
<text x="222.9" y="176.2">PC1</text>
<text x="192.3" y="181.3">PD11</text>
<text x="192.3" y="183.9">PD12</text>
<text x="220.6" y="181.3">PC3_C</text>
<text x="222.9" y="183.9">PC4</text>
<text x="192.3" y="186.4">PD13</text>
<text x="192.3" y="188.9">PD14</text>
<text x="192.3" y="191.5">PD15</text>
<text x="222.9" y="186.4">PC5</text>
<text x="222.9" y="188.9">PC6</text>
<text x="222.9" y="191.5">PC7</text>
<text x="57.1" y="197.8">330R</text>
<text x="72.4" y="197.8">330R</text>
<text x="87.6" y="197.8">330R</text>
<text x="192.3" y="196.6">VCAP</text>
<text x="222.9" y="194">PC8</text>
<text x="222.9" y="196.6">PC9</text>
<text x="58.3" y="202.9">R7</text>
<text x="73.6" y="202.9">R8</text>
<text x="88.8" y="202.9">R9</text>
<text x="192.3" y="199.1">VCAP</text>
<text x="221.7" y="199.1">PC10</text>
<text x="221.7" y="201.6">PC11</text>
<text x="221.7" y="206.7">PC13</text>
<text x="221.7" y="209.3">PC14</text>
<text x="221.7" y="204.2">PC12</text>
<text x="210.5" y="215.4" transform="rotate(-90 210.5 215.4)">VSS</text>
<text x="213.1" y="215.4" transform="rotate(-90 213.1 215.4)">VSSA</text>
<text x="221.7" y="211.8">PC15</text>
<text x="56.9" y="223.2">STAT1</text>
<text x="72.1" y="223.2">STAT2</text>
<text x="87.3" y="223.2">STAT3</text>
<text x="207.5" y="225.5">GND</text>
<text x="210.1" y="225.5">GND</text>
<text x="53.8" y="229.3">GND</text>
<text x="58.3" y="228.3">D5</text>
<text x="69.1" y="229.3">GND</text>
<text x="73.6" y="228.3">D6</text>
<text x="84.3" y="229.3">GND</text>
<text x="88.8" y="228.3">D7</text>
<text x="147.1" y="238.5">2.2uF</text>
<text x="162.4" y="238.5">2.2uF</text>
<text x="147.9" y="243.5">C13</text>
<text x="163.2" y="243.5">C14</text>
<text x="147.8" y="248.3">GND</text>
<text x="163.1" y="248.3">GND</text>
<text x="41.4" y="263.9">100nF</text>
<text x="54.1" y="263.9">100nF</text>
<text x="66.8" y="263.9">100nF</text>
<text x="79.5" y="263.9">100nF</text>
<text x="92.2" y="263.9">100nF</text>
<text x="104.9" y="263.9">100nF</text>
<text x="116.6" y="263.9">4.7uF</text>
<text x="41.8" y="266.1">+3V3</text>
<text x="42.5" y="268.9">C15</text>
<text x="54.5" y="266.1">+3V3</text>
<text x="55.2" y="268.9">C16</text>
<text x="67.2" y="266.1">+3V3</text>
<text x="67.9" y="268.9">C17</text>
<text x="79.9" y="266.1">+3V3</text>
<text x="80.6" y="268.9">C18</text>
<text x="92.6" y="266.1">+3V3</text>
<text x="93.3" y="268.9">C19</text>
<text x="105.3" y="266.1">+3V3</text>
<text x="106" y="268.9">C20</text>
<text x="116.7" y="266.1">+3V3</text>
<text x="117.4" y="268.9">C21</text>
<text x="42.4" y="273.7">GND</text>
<text x="55.1" y="273.7">GND</text>
<text x="67.8" y="273.7">GND</text>
<text x="80.5" y="273.7">GND</text>
<text x="93.2" y="273.7">GND</text>
<text x="105.9" y="273.7">GND</text>
<text x="117.3" y="273.7">GND</text>
</g>
<g font-size="1.3" fill="#a90000">
<text x="201.9" y="79.4" transform="rotate(-90 201.9 79.4)">6</text>
<text x="204.4" y="80.1" transform="rotate(-90 204.4 80.1)">11</text>
<text x="207" y="80.1" transform="rotate(-90 207 80.1)">27</text>
<text x="209.5" y="80.1" transform="rotate(-90 209.5 80.1)">50</text>
<text x="212.1" y="80.1" transform="rotate(-90 212.1 80.1)">75</text>
<text x="214.6" y="80.7" transform="rotate(-90 214.6 80.7)">100</text>
<text x="217.1" y="80.1" transform="rotate(-90 217.1 80.1)">21</text>
<text x="187.9" y="86.3">14</text>
<text x="228.6" y="86.3">22</text>
<text x="228.6" y="88.9">23</text>
<text x="187.9" y="91.4">94</text>
<text x="228.6" y="91.4">24</text>
<text x="228.6" y="94">25</text>
<text x="187.9" y="101.6">12</text>
<text x="187.9" y="96.5">20</text>
<text x="228.6" y="96.5">28</text>
<text x="228.6" y="99">29</text>
<text x="228.6" y="101.6">30</text>
<text x="187.9" y="104.1">13</text>
<text x="228.6" y="104.1">31</text>
<text x="228.6" y="106.7">67</text>
<text x="187.9" y="109.2">97</text>
<text x="187.9" y="111.7">98</text>
<text x="228.6" y="109.2">68</text>
<text x="228.6" y="111.7">69</text>
<text x="55.8" y="114.3">1</text>
<text x="55.8" y="116.8">2</text>
<text x="55.8" y="119.4">3</text>
<text x="188.5" y="114.3">1</text>
<text x="188.5" y="116.8">2</text>
<text x="188.5" y="119.4">3</text>
<text x="228.6" y="114.3">70</text>
<text x="228.6" y="116.8">71</text>
<text x="228.6" y="119.4">72</text>
<text x="55.8" y="121.9">4</text>
<text x="55.8" y="124.4">5</text>
<text x="188.5" y="121.9">4</text>
<text x="188.5" y="124.4">5</text>
<text x="228.6" y="121.9">76</text>
<text x="228.6" y="124.4">77</text>
<text x="187.9" y="127">37</text>
<text x="187.9" y="129.5">38</text>
<text x="228.6" y="129.5">34</text>
<text x="187.9" y="132.1">39</text>
<text x="187.9" y="134.6">40</text>
<text x="187.9" y="137.1">41</text>
<text x="228.6" y="132.1">35</text>
<text x="228.6" y="134.6">36</text>
<text x="228.6" y="137.1">89</text>
<text x="187.9" y="139.7">42</text>
<text x="187.9" y="142.2">43</text>
<text x="228.6" y="139.7">90</text>
<text x="228.6" y="142.2">91</text>
<text x="187.9" y="144.8">44</text>
<text x="187.9" y="147.3">45</text>
<text x="228.6" y="144.8">92</text>
<text x="228.6" y="147.3">93</text>
<text x="228.6" y="149.8">95</text>
<text x="187.9" y="152.4">81</text>
<text x="187.9" y="154.9">82</text>
<text x="228.6" y="154.9">46</text>
<text x="228.6" y="152.4">96</text>
<text x="55.8" y="157.5">1</text>
<text x="55.8" y="160">2</text>
<text x="187.9" y="157.5">83</text>
<text x="187.9" y="160">84</text>
<text x="228.6" y="157.5">47</text>
<text x="228.6" y="160">51</text>
<text x="55.8" y="162.5">3</text>
<text x="55.8" y="165.1">4</text>
<text x="187.9" y="162.5">85</text>
<text x="187.9" y="165.1">86</text>
<text x="187.9" y="167.6">87</text>
<text x="228.6" y="162.5">52</text>
<text x="228.6" y="165.1">53</text>
<text x="228.6" y="167.6">54</text>
<text x="187.9" y="172.7">55</text>
<text x="187.9" y="170.2">88</text>
<text x="228.6" y="172.7">15</text>
<text x="187.9" y="175.2">56</text>
<text x="187.9" y="177.8">57</text>
<text x="228.6" y="175.2">16</text>
<text x="228.6" y="177.8">17</text>
<text x="187.9" y="180.3">58</text>
<text x="187.9" y="182.9">59</text>
<text x="187.9" y="185.4">60</text>
<text x="228.6" y="180.3">18</text>
<text x="228.6" y="182.9">32</text>
<text x="228.6" y="185.4">33</text>
<text x="187.9" y="187.9">61</text>
<text x="187.9" y="190.5">62</text>
<text x="228.6" y="187.9">63</text>
<text x="228.6" y="190.5">64</text>
<text x="187.9" y="195.6">48</text>
<text x="228.6" y="193">65</text>
<text x="228.6" y="195.6">66</text>
<text x="187.9" y="198.1">73</text>
<text x="228.6" y="198.1">78</text>
<text x="228.6" y="200.6">79</text>
<text x="228.6" y="203.2">80</text>
<text x="229.2" y="205.7">7</text>
<text x="229.2" y="208.3">8</text>
<text x="229.2" y="210.8">9</text>
<text x="209.5" y="219.8" transform="rotate(-90 209.5 219.8)">10</text>
<text x="212.1" y="219.8" transform="rotate(-90 212.1 219.8)">19</text>
</g>
</svg>
